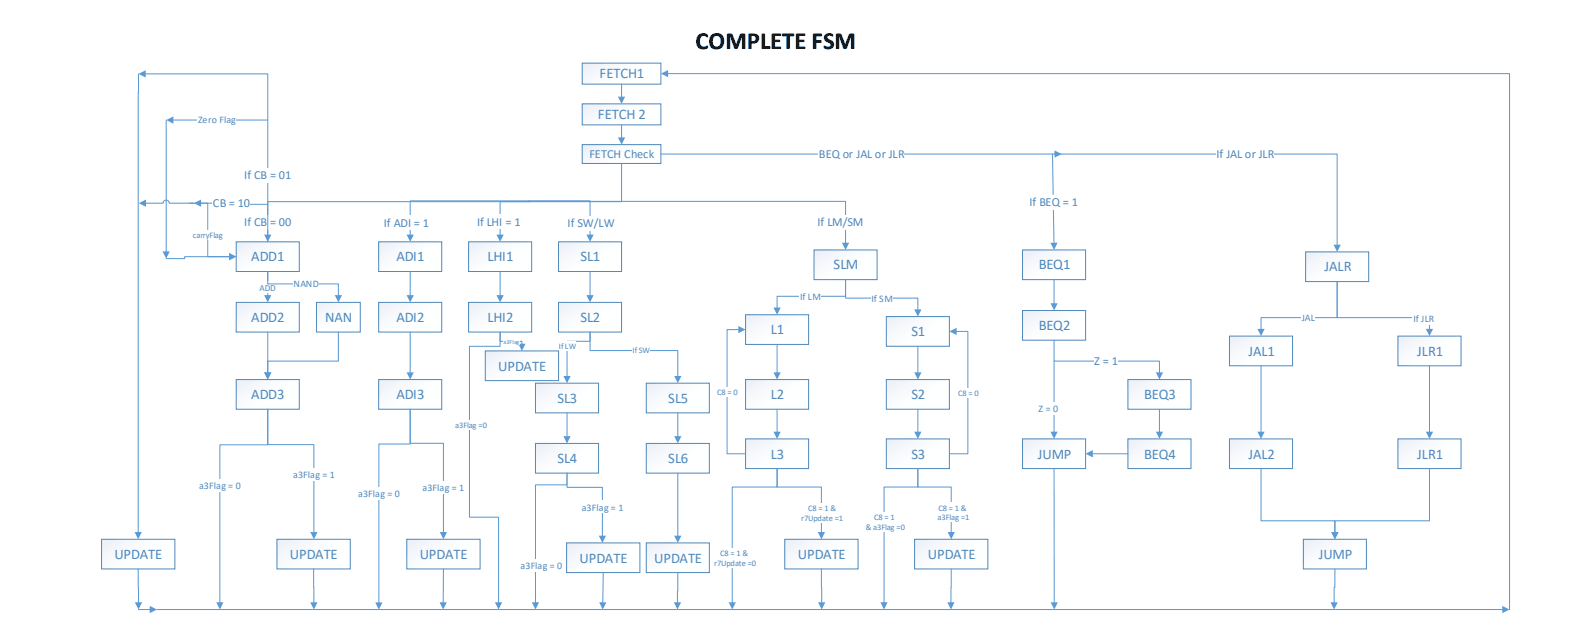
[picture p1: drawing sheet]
<svg xmlns="http://www.w3.org/2000/svg" width="546mm" height="216mm" viewBox="0 0 546 216" stroke-linecap="round" stroke-linejoin="round" font-family="sans-serif">
<path d="M81.2 83.1h21.7v10.2h-21.7z" fill="none" stroke="#4f88bb" stroke-width=".34"/>
<path d="M92.1 93.3v8.5" fill="none" stroke="#5b9bd5" stroke-width=".35"/>
<path d="M90.8 101.5h2.5l-1.2 2.5z" fill="#5b9bd5"/>
<g fill="#fff">
<path d="M89.2 96.9h5.7v3.8h-5.7z" fill-rule="evenodd"/>
<path d="M81.2 104h21.7v10.2h-21.7z" fill-rule="evenodd"/>
</g>
<path d="M81.2 104h21.7v10.2h-21.7z" fill="none" stroke="#4f88bb" stroke-width=".34"/>
<path d="M81.2 130.5h21.7v10.2h-21.7z" fill-rule="evenodd" fill="#fff"/>
<path d="M81.2 130.5h21.7v10.2h-21.7z" fill="none" stroke="#4f88bb" stroke-width=".34"/>
<path d="M130.2 83.1h21.7v10.2h-21.7z" fill-rule="evenodd" fill="#fff"/>
<path d="M130.2 83.1h21.7v10.2h-21.7z" fill="none" stroke="#4f88bb" stroke-width=".34"/>
<path d="M141.1 93.3v8.5" fill="none" stroke="#5b9bd5" stroke-width=".35"/>
<path d="M139.8 101.5h2.5l-1.2 2.5z" fill="#5b9bd5"/>
<path d="M130.2 104h21.7v10.2h-21.7z" fill-rule="evenodd" fill="#fff"/>
<path d="M130.2 104h21.7v10.2h-21.7z" fill="none" stroke="#4f88bb" stroke-width=".34"/>
<path d="M141.1 114.2v14.1" fill="none" stroke="#5b9bd5" stroke-width=".35"/>
<path d="M139.8 128h2.5l-1.2 2.5z" fill="#5b9bd5"/>
<path d="M130.2 130.5h21.7v10.2h-21.7z" fill-rule="evenodd" fill="#fff"/>
<path d="M130.2 130.5h21.7v10.2h-21.7z" fill="none" stroke="#4f88bb" stroke-width=".34"/>
<path d="M92.1 114.2v14.1" fill="none" stroke="#5b9bd5" stroke-width=".35"/>
<path d="M90.8 128h2.5l-1.2 2.5z" fill="#5b9bd5"/>
<path d="M161.1 83.1h21.7v10.2h-21.7z" fill-rule="evenodd" fill="#fff"/>
<path d="M161.1 83.1h21.7v10.2h-21.7z" fill="none" stroke="#4f88bb" stroke-width=".34"/>
<path d="M172 93.3v8.5" fill="none" stroke="#5b9bd5" stroke-width=".35"/>
<path d="M170.7 101.5h2.5l-1.2 2.5z" fill="#5b9bd5"/>
<path d="M161.1 104h21.7v10.2h-21.7z" fill-rule="evenodd" fill="#fff"/>
<path d="M161.1 104h21.7v10.2h-21.7z" fill="none" stroke="#4f88bb" stroke-width=".34"/>
<path d="M108.8 104h15.1v10.2h-15.1z" fill-rule="evenodd" fill="#fff"/>
<path d="M108.8 104h15.1v10.2h-15.1z" fill="none" stroke="#4f88bb" stroke-width=".34"/>
<path d="M92.1 93.3v4.3h24.3v4.2" fill="none" stroke="#5b9bd5" stroke-width=".35"/>
<path d="M115.1 101.5h2.5l-1.2 2.5z" fill="#5b9bd5"/>
<path d="M100.9 95.5h8.7v4.2h-8.7z" fill-rule="evenodd" fill="#fff"/>
<path d="M116.4 114.2v9.9h-24.3v4.2" fill="none" stroke="#5b9bd5" stroke-width=".35"/>
<path d="M90.8 128h2.5l-1.2 2.5z" fill="#5b9bd5"/>
<path d="M200.2 21.7h27.1v7.2h-27.1z" fill-rule="evenodd" fill="#fff"/>
<path d="M200.2 21.7h27.1v7.2h-27.1z" fill="none" stroke="#4f88bb" stroke-width=".34"/>
<path d="M200.2 35.7h27.1v7.2h-27.1z" fill-rule="evenodd" fill="#fff"/>
<path d="M200.2 35.7h27.1v7.2h-27.1z" fill="none" stroke="#4f88bb" stroke-width=".34"/>
<path d="M200.2 49.7h27.1v6.5h-27.1z" fill-rule="evenodd" fill="#fff"/>
<path d="M200.2 49.7h27.1v6.5h-27.1z" fill="none" stroke="#4f88bb" stroke-width=".34"/>
<path d="M213.8 28.9v4.6" fill="none" stroke="#5b9bd5" stroke-width=".35"/>
<path d="M212.5 33.2h2.5l-1.2 2.5z" fill="#5b9bd5"/>
<path d="M213.8 42.9v4.7" fill="none" stroke="#5b9bd5" stroke-width=".35"/>
<path d="M212.5 47.2h2.5l-1.2 2.5z" fill="#5b9bd5"/>
<path d="M182.2 69.1h-41.1v11.9" fill="none" stroke="#5b9bd5" stroke-width=".35"/>
<path d="M139.8 80.7h2.5l-1.2 2.4z" fill="#5b9bd5"/>
<path d="M131.9 74h15.6v5.1h-15.6z" fill-rule="evenodd" fill="#fff"/>
<path d="M182.6 69.3h-90.5v11.7" fill="none" stroke="#5b9bd5" stroke-width=".35"/>
<path d="M90.8 80.7h2.5l-1.2 2.4z" fill="#5b9bd5"/>
<g fill="#fff">
<path d="M84 73.8h16.2v5.1h-16.2z" fill-rule="evenodd"/>
<path d="M192.1 83.1h21.7v10.2h-21.7z" fill-rule="evenodd"/>
</g>
<path d="M192.1 83.1h21.7v10.2h-21.7z" fill="none" stroke="#4f88bb" stroke-width=".34"/>
<path d="M192.1 104h21.7v10.2h-21.7z" fill-rule="evenodd" fill="#fff"/>
<path d="M192.1 104h21.7v10.2h-21.7z" fill="none" stroke="#4f88bb" stroke-width=".34"/>
<path d="M222.2 131.7h21.7v10.2h-21.7z" fill-rule="evenodd" fill="#fff"/>
<path d="M222.2 131.7h21.7v10.2h-21.7z" fill="none" stroke="#4f88bb" stroke-width=".34"/>
<path d="M184.1 131.7h21.7v10.2h-21.7z" fill-rule="evenodd" fill="#fff"/>
<path d="M184.1 131.7h21.7v10.2h-21.7z" fill="none" stroke="#4f88bb" stroke-width=".34"/>
<path d="M184.1 152.5h21.7v10.2h-21.7z" fill-rule="evenodd" fill="#fff"/>
<path d="M184.1 152.5h21.7v10.2h-21.7z" fill="none" stroke="#4f88bb" stroke-width=".34"/>
<path d="M222.2 152.5h21.7v10.2h-21.7z" fill-rule="evenodd" fill="#fff"/>
<path d="M222.2 152.5h21.7v10.2h-21.7z" fill="none" stroke="#4f88bb" stroke-width=".34"/>
<path d="M202.9 93.3v8.5" fill="none" stroke="#5b9bd5" stroke-width=".35"/>
<path d="M201.7 101.5h2.4l-1.2 2.5z" fill="#5b9bd5"/>
<path d="M202.9 114.2v3.1h-7.9v12.3" fill="none" stroke="#5b9bd5" stroke-width=".35"/>
<path d="M193.8 129.3h2.4l-1.2 2.4z" fill="#5b9bd5"/>
<path d="M192 117.3h5.9v3.4h-5.9z" fill-rule="evenodd" fill="#fff"/>
<path d="M195 141.9v8.4" fill="none" stroke="#5b9bd5" stroke-width=".35"/>
<path d="M193.8 150h2.4l-1.2 2.4z" fill="#5b9bd5"/>
<path d="M202.9 114.2v6.3h30.2v9.1" fill="none" stroke="#5b9bd5" stroke-width=".35"/>
<path d="M231.9 129.3h2.4l-1.2 2.4z" fill="#5b9bd5"/>
<path d="M217.4 118.8h6v3.4h-6z" fill-rule="evenodd" fill="#fff"/>
<path d="M233.1 141.9v8.4" fill="none" stroke="#5b9bd5" stroke-width=".35"/>
<path d="M231.9 150h2.4l-1.2 2.4z" fill="#5b9bd5"/>
<path d="M182 69.1h20.9v11.9" fill="none" stroke="#5b9bd5" stroke-width=".35"/>
<path d="M201.7 80.7h2.4l-1.2 2.4z" fill="#5b9bd5"/>
<g fill="#fff">
<path d="M195.1 74.2h16.2v5.1h-16.2z" fill-rule="evenodd"/>
<path d="M279.9 85.9h21.7v10.2h-21.7z" fill-rule="evenodd"/>
</g>
<path d="M279.9 85.9h21.7v10.2h-21.7z" fill="none" stroke="#4f88bb" stroke-width=".34"/>
<path d="M256.4 108.2h21.7v10.2h-21.7z" fill-rule="evenodd" fill="#fff"/>
<path d="M256.4 108.2h21.7v10.2h-21.7z" fill="none" stroke="#4f88bb" stroke-width=".34"/>
<path d="M256.4 130.5h21.7v10.2h-21.7z" fill-rule="evenodd" fill="#fff"/>
<path d="M256.4 130.5h21.7v10.2h-21.7z" fill="none" stroke="#4f88bb" stroke-width=".34"/>
<path d="M304.8 108.8h21.7v10.2h-21.7z" fill-rule="evenodd" fill="#fff"/>
<path d="M304.8 108.8h21.7v10.2h-21.7z" fill="none" stroke="#4f88bb" stroke-width=".34"/>
<path d="M256.4 150.9h21.7v10.2h-21.7z" fill-rule="evenodd" fill="#fff"/>
<path d="M256.4 150.9h21.7v10.2h-21.7z" fill="none" stroke="#4f88bb" stroke-width=".34"/>
<path d="M304.8 130.5h21.7v10.2h-21.7z" fill-rule="evenodd" fill="#fff"/>
<path d="M304.8 130.5h21.7v10.2h-21.7z" fill="none" stroke="#4f88bb" stroke-width=".34"/>
<path d="M304.8 150.9h21.7v10.2h-21.7z" fill-rule="evenodd" fill="#fff"/>
<path d="M304.8 150.9h21.7v10.2h-21.7z" fill="none" stroke="#4f88bb" stroke-width=".34"/>
<path d="M267.2 118.4v9.9" fill="none" stroke="#5b9bd5" stroke-width=".35"/>
<path d="M266 128h2.5l-1.3 2.5z" fill="#5b9bd5"/>
<path d="M267.2 140.7v8" fill="none" stroke="#5b9bd5" stroke-width=".35"/>
<path d="M266 148.4h2.5l-1.3 2.5z" fill="#5b9bd5"/>
<path d="M315.6 119v9.3" fill="none" stroke="#5b9bd5" stroke-width=".35"/>
<path d="M314.4 128h2.5l-1.3 2.5z" fill="#5b9bd5"/>
<path d="M315.6 140.7v8" fill="none" stroke="#5b9bd5" stroke-width=".35"/>
<path d="M314.4 148.4h2.5l-1.3 2.5z" fill="#5b9bd5"/>
<path d="M290.8 96.1v5.8h-23.6v4.1" fill="none" stroke="#5b9bd5" stroke-width=".35"/>
<path d="M266 105.7h2.5l-1.3 2.5z" fill="#5b9bd5"/>
<path d="M275.1 99.7h7.2v4.3h-7.2z" fill-rule="evenodd" fill="#fff"/>
<path d="M181.8 69.2h109v14.6" fill="none" stroke="#5b9bd5" stroke-width=".35"/>
<path d="M289.5 83.5h2.5l-1.2 2.4z" fill="#5b9bd5"/>
<g fill="#fff">
<path d="M281 73.9h15.9v5.1h-15.9z" fill-rule="evenodd"/>
<path d="M351.6 85.9h21.7v10.2h-21.7z" fill-rule="evenodd"/>
</g>
<path d="M351.6 85.9h21.7v10.2h-21.7z" fill="none" stroke="#4f88bb" stroke-width=".34"/>
<path d="M351.6 106.8h21.7v10.2h-21.7z" fill-rule="evenodd" fill="#fff"/>
<path d="M351.6 106.8h21.7v10.2h-21.7z" fill="none" stroke="#4f88bb" stroke-width=".34"/>
<path d="M387.9 130.5h21.7v10.2h-21.7z" fill-rule="evenodd" fill="#fff"/>
<path d="M387.9 130.5h21.7v10.2h-21.7z" fill="none" stroke="#4f88bb" stroke-width=".34"/>
<path d="M387.9 150.9h21.7v10.2h-21.7z" fill-rule="evenodd" fill="#fff"/>
<path d="M387.9 150.9h21.7v10.2h-21.7z" fill="none" stroke="#4f88bb" stroke-width=".34"/>
<path d="M449 86.6h21.7v10.2h-21.7z" fill-rule="evenodd" fill="#fff"/>
<path d="M449 86.6h21.7v10.2h-21.7z" fill="none" stroke="#4f88bb" stroke-width=".34"/>
<path d="M480.7 115.5h21.7v10.3h-21.7z" fill-rule="evenodd" fill="#fff"/>
<path d="M480.7 115.5h21.7v10.3h-21.7z" fill="none" stroke="#4f88bb" stroke-width=".34"/>
<path d="M362.5 96.1v8.5" fill="none" stroke="#5b9bd5" stroke-width=".35"/>
<path d="M361.2 104.3h2.5l-1.2 2.5z" fill="#5b9bd5"/>
<path d="M362.5 117v7.1h36.2v4.2" fill="none" stroke="#5b9bd5" stroke-width=".35"/>
<path d="M397.5 128h2.5l-1.3 2.5z" fill="#5b9bd5"/>
<path d="M376.1 121.6h8.2v5.1h-8.2z" fill-rule="evenodd" fill="#fff"/>
<path d="M398.7 140.7v8" fill="none" stroke="#5b9bd5" stroke-width=".35"/>
<path d="M397.5 148.4h2.5l-1.3 2.5z" fill="#5b9bd5"/>
<path d="M459.8 96.8v12.4h31.8v4.2" fill="none" stroke="#5b9bd5" stroke-width=".35"/>
<path d="M490.3 113.1h2.5l-1.2 2.4z" fill="#5b9bd5"/>
<path d="M485.8 107.4h7.3v4.2h-7.3z" fill-rule="evenodd" fill="#fff"/>
<path d="M227.3 53h135.7" fill="none" stroke="#5b9bd5" stroke-width=".35"/>
<path d="M362.6 51.7l2.5 1.3-2.5 1.2z" fill="#5b9bd5"/>
<path d="M281.5 50.4h29.4v5.1h-29.4z" fill-rule="evenodd" fill="#fff"/>
<path d="M362.7 53h97.1v31.4" fill="none" stroke="#5b9bd5" stroke-width=".35"/>
<path d="M458.6 84.1h2.5l-1.3 2.5z" fill="#5b9bd5"/>
<path d="M418.1 50.4h20v5.1h-20z" fill-rule="evenodd" fill="#fff"/>
<path d="M361.9 53l.6 30.8" fill="none" stroke="#5b9bd5" stroke-width=".35"/>
<path d="M361.2 83.5l2.5-.1-1.2 2.5z" fill="#5b9bd5"/>
<path d="M353.9 66.9h16.7v5.1h-16.7z" fill-rule="evenodd" fill="#fff"/>
<path d="M213.8 56.2v13.1h-41.8v11.7" fill="none" stroke="#5b9bd5" stroke-width=".35"/>
<path d="M170.7 80.7h2.5l-1.2 2.4z" fill="#5b9bd5"/>
<path d="M164 73.7h14.9v5h-14.9z" fill-rule="evenodd" fill="#fff"/>
<path d="M49.8 25.4h42.3v57.7" fill="none" stroke="#5b9bd5" stroke-width=".35"/>
<path d="M47.6 25.4l2.5-1.2v2.4z" fill="#5b9bd5"/>
<path d="M84 57.8h16.2v5.1h-16.2z" fill-rule="evenodd" fill="#fff"/>
<path d="M54 209.5h462.9" fill="none" stroke="#5b9bd5" stroke-width=".35"/>
<path d="M516.6 208.3l2.5 1.2-2.5 1.3z" fill="#5b9bd5"/>
<path d="M229.5 25.3h289.6v184.2" fill="none" stroke="#5b9bd5" stroke-width=".35"/>
<path d="M227.3 25.3l2.5-1.2v2.5z" fill="#5b9bd5"/>
<path d="M92.1 140.7v12.2h-16.5v54.5" fill="none" stroke="#5b9bd5" stroke-width=".35"/>
<path d="M74.4 207.1h2.4l-1.2 2.4z" fill="#5b9bd5"/>
<path d="M68.4 164.8h14.4v4.2h-14.4z" fill-rule="evenodd" fill="#fff"/>
<path d="M195 162.7v4h-10.9v40.7" fill="none" stroke="#5b9bd5" stroke-width=".35"/>
<path d="M182.9 207.1h2.5l-1.3 2.4z" fill="#5b9bd5"/>
<path d="M178.9 192.2h14.4v4.2h-14.4z" fill-rule="evenodd" fill="#fff"/>
<path d="M141.1 140.7v12h-10.8v54.7" fill="none" stroke="#5b9bd5" stroke-width=".35"/>
<path d="M129 207.1h2.5l-1.2 2.5z" fill="#5b9bd5"/>
<path d="M123.1 167.6h14.4v4.3h-14.4z" fill-rule="evenodd" fill="#fff"/>
<path d="M79.1 88.2h-15.6v.7h-6.4" fill="none" stroke="#5b9bd5" stroke-width=".35"/>
<path d="M78.7 87l2.5 1.2-2.5 1.3z" fill="#5b9bd5"/>
<path d="M68.8 69.8h16.9v.4h6.4" fill="none" stroke="#5b9bd5" stroke-width=".35"/>
<path d="M66.7 69.8l2.5-1.2v2.5z" fill="#5b9bd5"/>
<path d="M73.1 67.3h12.9v5.1h-12.9z" fill-rule="evenodd" fill="#fff"/>
<path d="M65.1 69.8h6.3v18.4h7.7" fill="none" stroke="#5b9bd5" stroke-width=".35"/>
<path d="M78.7 87l2.5 1.2-2.5 1.3z" fill="#5b9bd5"/>
<path d="M66.2 79.1h10.4v3.4h-10.4z" fill-rule="evenodd" fill="#fff"/>
<path d="M92.1 140.7v12.2h15.8v30.3" fill="none" stroke="#5b9bd5" stroke-width=".35"/>
<path d="M106.7 182.9h2.5l-1.3 2.5z" fill="#5b9bd5"/>
<g fill="#fff">
<path d="M100.7 161h14.4v4.2h-14.4z" fill-rule="evenodd"/>
<path d="M95.2 185.4h25.3v10.2h-25.3z" fill-rule="evenodd"/>
</g>
<path d="M95.2 185.4h25.3v10.2h-25.3z" fill="none" stroke="#4f88bb" stroke-width=".34"/>
<path d="M107.9 195.6v11.8" fill="none" stroke="#5b9bd5" stroke-width=".35"/>
<path d="M106.7 207.1h2.5l-1.3 2.4z" fill="#5b9bd5"/>
<path d="M139.9 185.4h25.2v10.2h-25.2z" fill-rule="evenodd" fill="#fff"/>
<path d="M139.9 185.4h25.2v10.2h-25.2z" fill="none" stroke="#4f88bb" stroke-width=".34"/>
<path d="M222.2 186.6h21.7v10.2h-21.7z" fill-rule="evenodd" fill="#fff"/>
<path d="M222.2 186.6h21.7v10.2h-21.7z" fill="none" stroke="#4f88bb" stroke-width=".34"/>
<path d="M194.8 186.6h25.3v10.2h-25.3z" fill-rule="evenodd" fill="#fff"/>
<path d="M194.8 186.6h25.3v10.2h-25.3z" fill="none" stroke="#4f88bb" stroke-width=".34"/>
<path d="M141.1 140.7v11.7h11.4v30.8" fill="none" stroke="#5b9bd5" stroke-width=".35"/>
<path d="M151.3 182.9h2.4l-1.2 2.5z" fill="#5b9bd5"/>
<path d="M145.2 165.4h14.4v4.2h-14.4z" fill-rule="evenodd" fill="#fff"/>
<path d="M152.5 195.6l-.1 11.8" fill="none" stroke="#5b9bd5" stroke-width=".35"/>
<path d="M151.2 207.1h2.5l-1.3 2.4z" fill="#5b9bd5"/>
<path d="M195 162.7v4.8h12.2v17" fill="none" stroke="#5b9bd5" stroke-width=".35"/>
<path d="M205.9 184.2h2.5l-1.2 2.4z" fill="#5b9bd5"/>
<path d="M200 172.2h14.4v4.2h-14.4z" fill-rule="evenodd" fill="#fff"/>
<path d="M207.5 196.8l-.2 10.6" fill="none" stroke="#5b9bd5" stroke-width=".35"/>
<path d="M206.1 207l2.4 .1-1.2 2.4z" fill="#5b9bd5"/>
<path d="M351.6 150.9h21.7v10.2h-21.7z" fill-rule="evenodd" fill="#fff"/>
<path d="M351.6 150.9h21.7v10.2h-21.7z" fill="none" stroke="#4f88bb" stroke-width=".34"/>
<path d="M362.5 124.1v24.6" fill="none" stroke="#5b9bd5" stroke-width=".35"/>
<path d="M361.2 148.4h2.5l-1.2 2.5z" fill="#5b9bd5"/>
<path d="M357 138.2h6.8v4.2h-6.8z" fill-rule="evenodd" fill="#fff"/>
<path d="M290.8 96.1v6.4h24.8v4.2" fill="none" stroke="#5b9bd5" stroke-width=".35"/>
<path d="M314.4 106.4h2.5l-1.3 2.4z" fill="#5b9bd5"/>
<g fill="#fff">
<path d="M299.5 100.4h7.4v4.2h-7.4z" fill-rule="evenodd"/>
<path d="M269.9 185.4h25.2v10.2h-25.2z" fill-rule="evenodd"/>
</g>
<path d="M269.9 185.4h25.2v10.2h-25.2z" fill="none" stroke="#4f88bb" stroke-width=".34"/>
<path d="M314.5 185.4h25.2v10.2h-25.2z" fill-rule="evenodd" fill="#fff"/>
<path d="M314.5 185.4h25.2v10.2h-25.2z" fill="none" stroke="#4f88bb" stroke-width=".34"/>
<path d="M267.2 161.1v6.3h15.3v15.8" fill="none" stroke="#5b9bd5" stroke-width=".35"/>
<path d="M281.2 182.9h2.5l-1.2 2.5z" fill="#5b9bd5"/>
<path d="M275.4 172.8h14.4v6.8h-14.4z" fill-rule="evenodd" fill="#fff"/>
<path d="M267.2 161.1v6.3h-15.4v40" fill="none" stroke="#5b9bd5" stroke-width=".35"/>
<path d="M250.6 207.1h2.5l-1.3 2.4z" fill="#5b9bd5"/>
<path d="M244.8 188.5h15v6.8h-15z" fill-rule="evenodd" fill="#fff"/>
<path d="M315.6 161.1v6.3h11.5v15.8" fill="none" stroke="#5b9bd5" stroke-width=".35"/>
<path d="M325.9 182.9h2.5l-1.3 2.5z" fill="#5b9bd5"/>
<path d="M321.7 172.8h11.5v6.7h-11.5z" fill-rule="evenodd" fill="#fff"/>
<path d="M315.6 161.1v6.3h-11.6v40" fill="none" stroke="#5b9bd5" stroke-width=".35"/>
<path d="M302.8 207.1h2.4l-1.2 2.4z" fill="#5b9bd5"/>
<path d="M297 176.1h14v6.8h-14z" fill-rule="evenodd" fill="#fff"/>
<path d="M282.5 195.6l.1 11.8" fill="none" stroke="#5b9bd5" stroke-width=".35"/>
<path d="M281.3 207.1h2.5l-1.2 2.4z" fill="#5b9bd5"/>
<path d="M254.2 113.3h-4.2v42.7h6.4" fill="none" stroke="#5b9bd5" stroke-width=".35"/>
<path d="M253.9 112.1l2.5 1.2-2.5 1.3z" fill="#5b9bd5"/>
<path d="M246.5 133h7.1v3.3h-7.1z" fill-rule="evenodd" fill="#fff"/>
<path d="M328.7 113.9h4.1v42.1h-6.3" fill="none" stroke="#5b9bd5" stroke-width=".35"/>
<path d="M326.5 113.9l2.5-1.2v2.5z" fill="#5b9bd5"/>
<path d="M329.3 133.3h7.1v3.4h-7.1z" fill-rule="evenodd" fill="#fff"/>
<path d="M327.1 195.6l-.1 11.8" fill="none" stroke="#5b9bd5" stroke-width=".35"/>
<path d="M325.8 207.1h2.5l-1.3 2.4z" fill="#5b9bd5"/>
<path d="M34.9 185.4h25.2v10.2h-25.2z" fill-rule="evenodd" fill="#fff"/>
<path d="M34.9 185.4h25.2v10.2h-25.2z" fill="none" stroke="#4f88bb" stroke-width=".34"/>
<path d="M422.8 115.5h21.7v10.3h-21.7z" fill-rule="evenodd" fill="#fff"/>
<path d="M422.8 115.5h21.7v10.3h-21.7z" fill="none" stroke="#4f88bb" stroke-width=".34"/>
<path d="M480.7 150.9h21.7v10.2h-21.7z" fill-rule="evenodd" fill="#fff"/>
<path d="M480.7 150.9h21.7v10.2h-21.7z" fill="none" stroke="#4f88bb" stroke-width=".34"/>
<path d="M422.8 150.9h21.7v10.2h-21.7z" fill-rule="evenodd" fill="#fff"/>
<path d="M422.8 150.9h21.7v10.2h-21.7z" fill="none" stroke="#4f88bb" stroke-width=".34"/>
<path d="M448.2 185.4h21.7v10.2h-21.7z" fill-rule="evenodd" fill="#fff"/>
<path d="M448.2 185.4h21.7v10.2h-21.7z" fill="none" stroke="#4f88bb" stroke-width=".34"/>
<path d="M433.7 125.8v22.9" fill="none" stroke="#5b9bd5" stroke-width=".35"/>
<path d="M432.4 148.4h2.5l-1.2 2.5z" fill="#5b9bd5"/>
<path d="M491.6 125.8v22.9" fill="none" stroke="#5b9bd5" stroke-width=".35"/>
<path d="M490.3 148.4h2.5l-1.2 2.5z" fill="#5b9bd5"/>
<path d="M433.7 161.1v17.9h25.4v4.2" fill="none" stroke="#5b9bd5" stroke-width=".35"/>
<path d="M457.8 182.9h2.5l-1.2 2.5z" fill="#5b9bd5"/>
<path d="M491.6 161.1v17.9h-32.5v4.2" fill="none" stroke="#5b9bd5" stroke-width=".35"/>
<path d="M457.8 182.9h2.5l-1.2 2.5z" fill="#5b9bd5"/>
<path d="M459.8 96.8v12.4h-26.1v4.2" fill="none" stroke="#5b9bd5" stroke-width=".35"/>
<path d="M432.4 113.1h2.5l-1.2 2.4z" fill="#5b9bd5"/>
<path d="M447.4 107.1h4.7v4.2h-4.7z" fill-rule="evenodd" fill="#fff"/>
<path d="M47.6 25.4l-.1 157.8" fill="none" stroke="#5b9bd5" stroke-width=".35"/>
<path d="M46.3 182.9h2.5l-1.3 2.5z" fill="#5b9bd5"/>
<path d="M49.9 69.8h6.2a1.06 1.06 0 0 1 1-1 1.06 1.06 0 0 1 1.1 1h8.5" fill="none" stroke="#5b9bd5" stroke-width=".35"/>
<path d="M47.7 69.8l2.5-1.2v2.5z" fill="#5b9bd5"/>
<path d="M47.5 195.6l.1 11.8" fill="none" stroke="#5b9bd5" stroke-width=".35"/>
<path d="M46.4 207.1h2.5l-1.3 2.4z" fill="#5b9bd5"/>
<path d="M47.6 209.5h4.2" fill="none" stroke="#5b9bd5" stroke-width=".35"/>
<path d="M51.5 208.3l2.5 1.2-2.5 1.3z" fill="#5b9bd5"/>
<path d="M59.3 41.3h32.8" fill="none" stroke="#5b9bd5" stroke-width=".35"/>
<path d="M57.1 41.3l2.5-1.3v2.5z" fill="#5b9bd5"/>
<path d="M68.1 39.2h13.1v4.2h-13.1z" fill-rule="evenodd" fill="#fff"/>
<path d="M57.1 41.3v45.4" fill="none" stroke="#5b9bd5" stroke-width=".35"/>
<path d="M55.9 86.4h2.5l-1.3 2.5z" fill="#5b9bd5"/>
<path d="M233.1 162.7v21.8" fill="none" stroke="#5b9bd5" stroke-width=".35"/>
<path d="M231.9 184.2h2.4l-1.2 2.4z" fill="#5b9bd5"/>
<path d="M375.5 156h12.4" fill="none" stroke="#5b9bd5" stroke-width=".35"/>
<path d="M373.3 156l2.5-1.2v2.4z" fill="#5b9bd5"/>
<path d="M362.5 161.1v46.3" fill="none" stroke="#5b9bd5" stroke-width=".35"/>
<path d="M361.3 207.1h2.5l-1.3 2.4z" fill="#5b9bd5"/>
<path d="M459.1 195.6l-.3 11.8" fill="none" stroke="#5b9bd5" stroke-width=".35"/>
<path d="M457.5 207.1h2.5l-1.2 2.4z" fill="#5b9bd5"/>
<path d="M233.1 196.8l-.1 10.6" fill="none" stroke="#5b9bd5" stroke-width=".35"/>
<path d="M231.7 207.1h2.5l-1.2 2.4z" fill="#5b9bd5"/>
<path d="M166.9 120.7h25.2v10.2h-25.2z" fill-rule="evenodd" fill="#fff"/>
<path d="M166.9 120.7h25.2v10.2h-25.2z" fill="none" stroke="#4f88bb" stroke-width=".34"/>
<path d="M172 114.2v3.1h7.5v1.2" fill="none" stroke="#5b9bd5" stroke-width=".35"/>
<path d="M178.2 118.2h2.5l-1.2 2.4z" fill="#5b9bd5"/>
<path d="M173 116.1h5.6v2.5h-5.6z" fill-rule="evenodd" fill="#fff"/>
<path d="M172 114.2v4.9h-10.6v58.7h10v29.6" fill="none" stroke="#5b9bd5" stroke-width=".35"/>
<path d="M170.2 207.1h2.5l-1.3 2.4z" fill="#5b9bd5"/>
<path d="M156.5 144.4h10.9v3.3h-10.9z" fill-rule="evenodd" fill="#fff"/>
<text font-size="8.5" x="239.1" y="16.8">COMPLETE FSM</text>
<g font-size="5" fill="#4f88bb">
<text x="206.2" y="26.8">FETCH1</text>
<text x="205.6" y="40.9">FETCH 2</text>
<text x="86.4" y="89.8">ADD1</text>
<text x="136.3" y="89.8">ADI1</text>
<text x="167.6" y="89.8">LHI1</text>
<text x="199.6" y="89.8">SL1</text>
<text x="286.6" y="92.6">SLM</text>
<text x="357.2" y="92.6">BEQ1</text>
<text x="455.5" y="93.3">JALR</text>
<text x="86.4" y="110.7">ADD2</text>
<text x="111.8" y="110.7">NAN</text>
<text x="136.3" y="110.7">ADI2</text>
<text x="167.6" y="110.7">LHI2</text>
<text x="199.6" y="110.7">SL2</text>
<text x="357.2" y="113.5">BEQ2</text>
<text x="265.1" y="114.9">L1</text>
<text x="313.4" y="115.6">S1</text>
<text x="429.4" y="122.3">JAL1</text>
<text x="487.4" y="122.3">JLR1</text>
<text x="171.4" y="127.4">UPDATE</text>
<text x="86.4" y="137.2">ADD3</text>
<text x="136.3" y="137.2">ADI3</text>
<text x="265.1" y="137.2">L2</text>
<text x="313.4" y="137.2">S2</text>
<text x="393.5" y="137.2">BEQ3</text>
<text x="191.7" y="138.5">SL3</text>
<text x="229.8" y="138.5">SL5</text>
<text x="191.7" y="159.2">SL4</text>
<text x="229.8" y="159.2">SL6</text>
<text x="265.1" y="157.7">L3</text>
<text x="313.4" y="157.7">S3</text>
<text x="356.9" y="157.7">JUMP</text>
<text x="393.5" y="157.7">BEQ4</text>
<text x="429.4" y="157.7">JAL2</text>
<text x="487.4" y="157.7">JLR1</text>
<text x="39.3" y="192.2">UPDATE</text>
<text x="99.7" y="192.2">UPDATE</text>
<text x="144.3" y="192.2">UPDATE</text>
<text x="199.3" y="193.5">UPDATE</text>
<text x="225" y="193.5">UPDATE</text>
<text x="274.4" y="192.2">UPDATE</text>
<text x="319.1" y="192.2">UPDATE</text>
<text x="453.5" y="192.2">JUMP</text>
</g>
<g font-size="4.2" fill="#4f88bb">
<text x="202.7" y="54.3">FETCH Check</text>
<text x="281.6" y="54.3">BEQ or JAL or JLR</text>
<text x="418.3" y="54.3">If JAL or JLR</text>
<text x="84" y="61.7">If CB</text>
<text x="92.9" y="61.7">= 01</text>
<text x="73.2" y="71.2">CB = 10</text>
<text x="354" y="70.8">If BEQ = 1</text>
<text x="84" y="77.7">If CB</text>
<text x="92.9" y="77.7">= 00</text>
<text x="132" y="77.9">If ADI</text>
<text x="142.4" y="77.9">= 1</text>
<text x="164" y="77.6">If LHI</text>
<text x="173.8" y="77.6">= 1</text>
<text x="281.1" y="77.8">If LM/</text>
<text x="291.5" y="77.8">SM</text>
<text x="195.2" y="78.1">If SW/LW</text>
<text x="376.3" y="125.6">Z = 1</text>
</g>
<g font-size="3.4" fill="#4f88bb">
<text x="68.1" y="42.4">Zero Flag</text>
<text x="100.9" y="98.8">NAND</text>
<text x="275.2" y="103">If LM</text>
<text x="299.7" y="103.7">If SM</text>
<text x="447.7" y="110.4">JAL</text>
<text x="486.1" y="110.7">If JLR</text>
<text x="357.2" y="141.6">Z = 0</text>
<text x="100.8" y="164.4">a3Flag = 1</text>
<text x="68.4" y="168.2">a3Flag = 0</text>
<text x="123.1" y="171">a3Flag = 0</text>
<text x="145.3" y="168.8">a3Flag = 1</text>
<text x="200.1" y="175.6">a3Flag = 1</text>
<text x="179" y="195.6">a3Flag = 0</text>
</g>
<text font-size="3.2" fill="#4f88bb" x="89.2" y="99.9">ADD</text>
<g font-size="2.9" fill="#4f88bb">
<text x="66.3" y="81.7">carryFlag</text>
<text x="192.1" y="120">If LW</text>
<text x="217.5" y="121.5">If SW</text>
<text x="246.6" y="135.7">C8</text>
<text x="250.2" y="135.7">= 0</text>
<text x="329.5" y="136">C8</text>
<text x="333.1" y="136">= 0</text>
<text x="156.6" y="147.1">a3Flag =0</text>
<text x="275.5" y="179">r7Update =1</text>
<text x="277.9" y="175.6">C8 =</text>
<text x="283.5" y="175.6">1 &amp;</text>
<text x="300.6" y="178.9">C8</text>
<text x="304.2" y="178.9">= 1</text>
<text x="322.4" y="178.9">a3Flag =1</text>
<text x="322.8" y="175.5">C8 =</text>
<text x="328.4" y="175.5">1 &amp;</text>
<text x="297.7" y="182.3">&amp; a3Flag =0</text>
<text x="247.7" y="191.3">C8 =</text>
<text x="253.3" y="191.3">1 &amp;</text>
<text x="245.6" y="194.7">r7Update =0</text>
</g>
<text font-size="2.1" fill="#4f88bb" x="173.1" y="118.1">a3Flag</text>
</svg>
